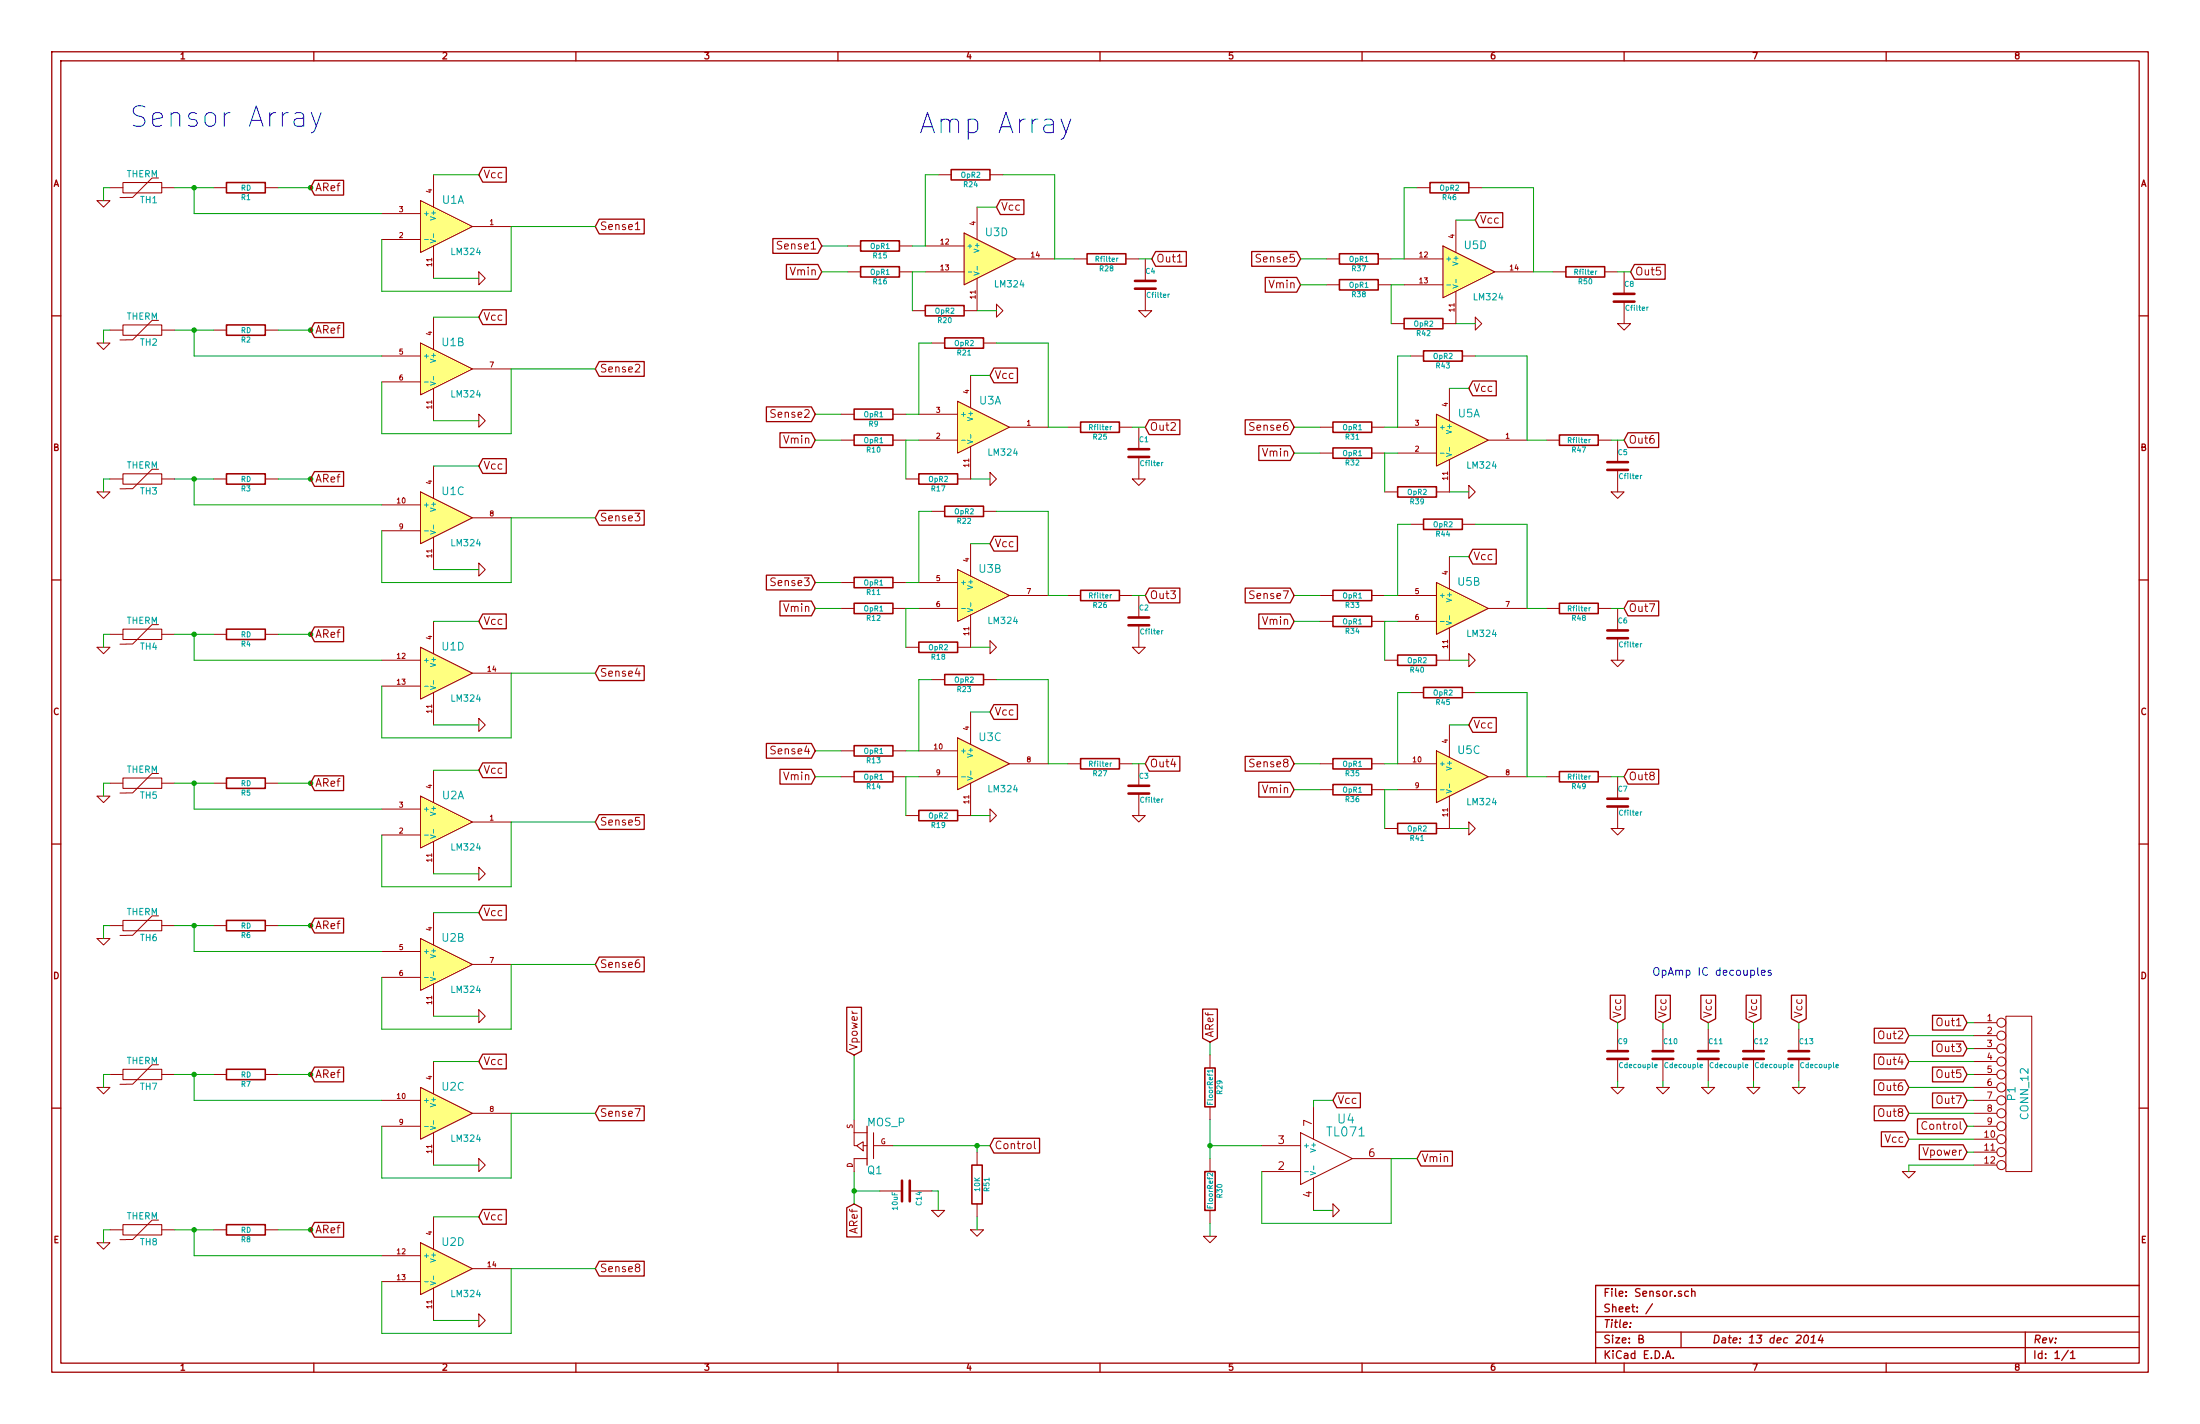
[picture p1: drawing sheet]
<svg xmlns="http://www.w3.org/2000/svg" width="432mm" height="279mm" viewBox="0 0 432 279" stroke-linecap="round" stroke-linejoin="round" font-family="sans-serif">
<g fill="none" stroke="#a00000" stroke-width=".25">
<path d="M10.2 10.2h411.4v259h-411.4zM11.9 11.9h408v255.6h-408zM61.6 10.2v1.7M113 10.2v1.7M164.5 10.2v1.7M215.9 10.2v1.7M267.3 10.2v1.7M318.8 10.2v1.7M370.2 10.2v1.7M61.7 35.4h5.7v2.9h-5.7l-.7-1.5zM94.7 32.8h4.7v2.9h-4.7l-.7-1.4zM196.3 39.2h4.7v2.9h-4.7l-.7-1.5z"/>
<path d="M117.6 43h8.8v2.9h-8.8l-.8-1.4zM151.7 46.8h8.8l.8 1.5-.8 1.4h-8.8zM154.4 51.9h6.1l.8 1.4-.8 1.5h-6.1zM226.8 49.4h6v2.8h-6l-.7-1.4zM245.7 49.4h8.8l.8 1.4-.8 1.4h-8.8zM248.3 54.4h6.2l.8 1.5-.8 1.4h-6.2zM290.3 41.7h4.6v2.9h-4.6l-.7-1.4zM320.8 51.9h6v2.9h-6l-.8-1.5zM10.2 62h1.7M61.7 63.3h5.7v2.9h-5.7l-.7-1.4zM94.7 60.8h4.7v2.9h-4.7l-.7-1.5zM117.6 70.9h8.8v2.9h-8.8l-.8-1.4z"/>
<path d="M150.4 79.8h8.9l.7 1.5-.7 1.4h-8.9zM195.1 72.2h4.6v2.9h-4.6l-.8-1.4zM289.1 74.8h4.6v2.8h-4.6l-.8-1.4zM419.9 62h1.7M61.7 92.5h5.7v2.9h-5.7l-.7-1.4zM94.7 90h4.7v2.9h-4.7l-.7-1.5zM153.1 84.9h6.2l.7 1.5-.7 1.4h-6.2zM225.6 82.4h6v2.9h-6l-.8-1.5zM244.4 82.4h8.8l.8 1.4-.8 1.5h-8.8zM247.1 87.5h6.1l.8 1.4-.8 1.4h-6.1zM319.5 84.9h6.1v2.9h-6.1l-.7-1.4zM10.2 113.8h1.7"/>
<path d="M117.6 100.2h8.8v2.8h-8.8l-.8-1.4zM150.4 112.9h8.9l.7 1.4-.7 1.4h-8.9zM153.1 117.9h6.2l.7 1.5-.7 1.4h-6.2zM195.1 105.2h4.6v2.9h-4.6l-.8-1.4zM225.6 115.4h6v2.9h-6l-.8-1.5zM244.4 115.4h8.8l.8 1.4-.8 1.5h-8.8zM289.1 107.8h4.6v2.9h-4.6l-.8-1.5zM319.5 117.9h6.1v2.9h-6.1l-.7-1.4zM419.9 113.8h1.7M61.7 123h5.7v2.9h-5.7l-.7-1.4zM94.7 120.5h4.7v2.9h-4.7l-.7-1.5zM117.6 130.6h8.8v2.9h-8.8l-.8-1.4z"/>
<path d="M195.1 138.3h4.6v2.8h-4.6l-.8-1.4zM247.1 120.5h6.1l.8 1.4-.8 1.5h-6.1zM61.7 152.2h5.7v2.9h-5.7l-.7-1.4zM94.7 149.7h4.7v2.9h-4.7l-.7-1.5zM117.6 159.8h8.8v2.9h-8.8l-.8-1.4zM150.4 145.9h8.9l.7 1.4-.7 1.5h-8.9zM153.1 151h6.2l.7 1.4-.7 1.4h-6.2zM225.6 148.4h6v2.9h-6l-.8-1.4zM244.4 148.4h8.8l.8 1.5-.8 1.4h-8.8zM247.1 153.5h6.1l.8 1.4-.8 1.5h-6.1zM289.1 140.8h4.6v2.9h-4.6l-.8-1.5zM319.5 151h6.1v2.8h-6.1l-.7-1.4z"/>
<path d="M10.2 165.6h1.7M94.7 177.6h4.7v2.9h-4.7l-.7-1.4zM419.9 165.6h1.7M61.7 180.2h5.7v2.9h-5.7l-.7-1.5zM117.6 187.8h8.8v2.9h-8.8l-.8-1.5zM166.2 197.6h2.9v8.6l-1.5 .8-1.4-.8zM236 198h2.9v5.7l-1.4 .8-1.5-.8zM316.1 195.3h2.8v4.6l-1.4 .8-1.4-.8zM324.9 195.3h2.9v4.6l-1.4 .8-1.5-.8zM333.8 195.3h2.9v4.6l-1.4 .8-1.5-.8zM342.7 195.3h2.9v4.6l-1.4 .8-1.5-.8zM351.6 195.3h2.9v4.6l-1.4 .8-1.5-.8z"/>
<path d="M379.3 199.2h6l.8 1.5-.8 1.4h-6zM10.2 217.4h1.7M61.7 209.4h5.7v2.9h-5.7l-.7-1.5zM94.7 206.8h4.7v2.9h-4.7l-.7-1.4zM117.6 217h8.8v2.9h-8.8l-.8-1.5zM262.4 214.5h4.6v2.8h-4.6l-.8-1.4zM367.9 201.8h6l.7 1.4-.7 1.4h-6zM367.9 206.8h6l.7 1.5-.7 1.4h-6zM367.9 211.9h6l.7 1.5-.7 1.4h-6zM367.9 217h6l.7 1.4-.7 1.5h-6zM376.4 219.5h8.9l.8 1.5-.8 1.4h-8.9zM379.3 204.3h6l.8 1.4-.8 1.5h-6z"/>
<path d="M379.3 209.4h6l.8 1.4-.8 1.5h-6zM379.3 214.5h6l.8 1.4-.8 1.4h-6zM419.9 217.4h1.7M61.7 239.9h5.7v2.8h-5.7l-.7-1.4zM94.7 237.3h4.7v2.9h-4.7l-.7-1.4zM166.2 237l1.4-.8 1.5 .8v5.7h-2.9zM170.2 221v7.6M195.1 223.3h8.9v2.9h-8.9l-.8-1.4zM278.9 225.9h6.2v2.9h-6.2l-.8-1.5zM369.3 222.1h4.6l.7 1.4-.7 1.5h-4.6zM376.7 224.6h8.6l.8 1.5-.8 1.4h-8.6zM117.6 247.5h8.8v2.9h-8.8l-.8-1.5z"/>
<path d="M313.2 258.3h106.7M320 259.5v.2M324.3 255.8l-1.3 2M331.4 253.4l-.4-.1-.3 .3v.6l.3 .2 .4-.1M332 253.5l.1-.1a.36 .36 0 0 1 .6 .2v.8M332 252.8v1.6M419.9 252.2h-106.7v15.3M61.6 267.5v1.7M113 267.5v1.7M164.5 267.5v1.7M215.9 267.5v1.7M267.3 267.5v1.7"/>
<path d="M313.2 264.4h106.7M313.2 261.4h106.7M318.8 267.5v1.7M321.7 262.7l.7-.1 .1-.2-.1-.3-.7-.1v1.5h.6l.3-.3a.41 .41 0 0 0-.4-.5M326.9 266.5l.5-1.5 .5 1.5M327.1 266.1h.7M328.4 266.4v.1M329.9 261.4v3M354.3 262.1l.3-.1a.88 .88 0 0 1-.3 1.5l-.2-.1-.1-.5zM355.4 263.5h.9M355.5 262.4l.5-.4-.1 1.5M357.4 261.9l-.5 1.1h1"/>
<path d="M357.7 262.5l-.1 1M370.2 267.5v1.7M397.5 261.4v6.1M405.9 264.9l-1.3 2M406.4 265.5l.4-.5v1.5M406.4 266.5h.9"/>
</g>
<g fill="none" stroke="#a00000" stroke-width=".2">
<path d="M19 39.4h2.6l-1.3 1.2zM21.6 36.8h2.5M24.1 35.8h7.6v2h-7.6zM31.1 34.9h-1.3l-3.8 3.8h-1.2M31.7 36.8h2.6M41.9 36.8h2.5M52.1 36.8h2.5M82.5 39.4l10.2 5.1-10.2 5zM85.1 34.3v6.3M184.1 34.3h2.6M194.3 34.3h2.5M278.1 36.8h2.6"/>
<path d="M288.3 36.8h2.5M74.9 47h7.6M74.9 41.9h7.6M85.1 48.3v6.3M92.7 44.5h7.6M94 53.3l1.2 1.3-1.2 1.3zM124.7 45.1h.9M166.4 48.3h2.5M166.4 53.3h2.5M176.5 48.3h2.6M176.5 53.3h2.6M181.6 48.3h7.6"/>
<path d="M181.6 53.3h7.6M189.2 45.7l10.2 5.1-10.2 5.1zM191.8 40.6v6.4M191.8 54.6v6.4h-2.6M195.6 59.7l1.2 1.3-1.2 1.2zM199.4 50.8h7.6M210.8 50.8h2.6M221 50.8h2.5M224.8 50.8v4.3M224.8 56.6v4.4M231.1 51.4h.9M260.3 50.8h2.6"/>
<path d="M260.3 55.9h2.6M270.5 50.8h2.5M270.5 55.9h2.5M275.6 50.8h7.6M275.6 55.9h7.6M283.2 48.3l10.2 5-10.2 5.1zM285.7 43.2v6.3M285.7 57.2v6.3h-2.5M293.4 53.3h7.6M304.8 53.3h2.5M315 53.3h2.5M318.8 53.3v4.4"/>
<path d="M318.8 59.2v4.3M19 67.3h2.6l-1.3 1.3zM21.6 64.8h2.5M24.1 63.8h7.6v2h-7.6zM31.1 62.9h-1.3l-3.8 3.8h-1.2M31.7 64.8h2.6M41.9 64.8h2.5M52.1 64.8h2.5M74.9 69.9h7.6M74.9 74.9h7.6M82.5 67.3l10.2 5.1-10.2 5.1zM85.1 62.2v6.4"/>
<path d="M85.1 76.2v6.4M92.7 72.4h7.6M179.1 61h2.5M182.9 67.3h2.5M188 78.7l10.1 5.1-10.1 5.1zM190.5 73.7v6.3M193 67.3h2.6M223.5 61h2.6l-1.3 1.2zM273 63.5h2.6M276.9 69.9h2.5M284.5 76.2v6.4M287 69.9h2.6"/>
<path d="M289.6 62.2l1.2 1.3-1.2 1.3zM317.5 63.5h2.5l-1.2 1.3zM19 96.5h2.6l-1.3 1.3zM21.6 94h2.5M24.1 93h7.6v2h-7.6zM31.1 92.1h-1.3l-3.8 3.8h-1.2M31.7 94h2.6M41.9 94h2.5M52.1 94h2.5M74.9 99.1h7.6M82.5 96.5l10.2 5.1-10.2 5.1zM85.1 91.4v6.4"/>
<path d="M94 81.3l1.2 1.3-1.2 1.2zM165.1 86.4h2.5M165.1 81.3h2.5M175.3 86.4h2.5M175.3 81.3h2.5M177.8 94h2.5M180.3 86.4h7.7M180.3 81.3h7.7M190.5 87.6v6.4h-2.5M194.3 92.7l1.3 1.3-1.3 1.3zM198.1 83.8h7.6M209.5 83.8h2.6"/>
<path d="M219.7 83.8h2.5M222.2 94h2.6l-1.3 1.3zM223.5 83.8v4.3M223.5 89.7v4.3M259.1 83.8h2.5M259.1 88.9h2.5M269.2 83.8h2.6M269.2 88.9h2.6M271.8 96.5h2.5M274.3 83.8h7.6M274.3 88.9h7.6M281.9 81.3l10.2 5.1-10.2 5z"/>
<path d="M284.5 90.2v6.3h-2.6M288.3 95.3l1.3 1.2-1.3 1.3zM292.1 86.4h7.6M303.5 86.4h2.6M313.7 86.4h2.5M316.2 96.5h2.6l-1.3 1.3zM317.5 86.4v4.3M317.5 92.2v4.3M74.9 104.1h7.6M85.1 105.4v6.4M92.7 101.6h7.6M94 110.5l1.2 1.3-1.2 1.2z"/>
<path d="M165.1 114.3h2.5M165.1 119.4h2.5M175.3 114.3h2.5M175.3 119.4h2.5M180.3 114.3h7.7M180.3 119.4h7.7M182.9 100.3h2.5M188 111.8l10.1 5-10.1 5.1zM190.5 106.7v6.3M193 100.3h2.6M198.1 116.8h7.6M209.5 116.8h2.6"/>
<path d="M219.7 116.8h2.5M223.5 116.8v4.4M259.1 116.8h2.5M269.2 116.8h2.6M274.3 116.8h7.6M276.9 102.9h2.5M281.9 114.3l10.2 5.1-10.2 5.1zM284.5 109.2v6.4M287 102.9h2.6M292.1 119.4h7.6M303.5 119.4h2.6M313.7 119.4h2.5"/>
<path d="M317.5 119.4v4.3M19 127h2.6l-1.3 1.3zM21.6 124.5h2.5M24.1 123.4h7.6v2.1h-7.6zM31.1 122.6h-1.3l-3.8 3.8h-1.2M31.7 124.5h2.6M41.9 124.5h2.5M52.1 124.5h2.5M74.9 129.5h7.6M74.9 134.6h7.6M82.5 127l10.2 5.1-10.2 5.1zM85.1 121.9v6.4"/>
<path d="M85.1 135.9v6.3M92.7 132.1h7.6M125.1 131.1l-.4 1.1h1M177.8 127h2.5M182.9 133.4h2.5M190.5 120.7v6.3h-2.5M190.5 139.7v6.4M193 133.4h2.6M194.3 125.7l1.3 1.3-1.3 1.3zM222.2 127h2.6l-1.3 1.3zM223.5 122.7v4.3M259.1 121.9h2.5"/>
<path d="M269.2 121.9h2.6M271.8 129.5h2.5M274.3 121.9h7.6M276.9 135.9h2.5M284.5 123.2v6.3h-2.6M287 135.9h2.6M288.3 128.3l1.3 1.2-1.3 1.3zM316.2 129.5h2.6l-1.3 1.3zM317.5 125.2v4.3M19 156.2h2.6l-1.3 1.3zM21.6 153.7h2.5M24.1 152.7h7.6v2h-7.6z"/>
<path d="M31.1 151.8h-1.3l-3.8 3.8h-1.2M31.7 153.7h2.6M41.9 153.7h2.5M52.1 153.7h2.5M74.9 158.8h7.6M82.5 156.2l10.2 5.1-10.2 5.1zM85.1 151.1v6.4M94 141l1.2 1.2-1.2 1.3zM165.1 152.4h2.5M165.1 147.3h2.5M175.3 152.4h2.5M175.3 147.3h2.5"/>
<path d="M180.3 152.4h7.7M180.3 147.3h7.7M188 144.8l10.1 5.1-10.1 5zM190.5 153.7v6.3h-2.5M194.3 158.8l1.3 1.2-1.3 1.3zM198.1 149.9h7.6M209.5 149.9h2.6M219.7 149.9h2.5M223.5 149.9v4.3M223.5 155.7v4.3M259.1 149.9h2.5M259.1 154.9h2.5"/>
<path d="M269.2 149.9h2.6M269.2 154.9h2.6M274.3 149.9h7.6M274.3 154.9h7.6M281.9 147.3l10.2 5.1-10.2 5.1zM284.5 142.2v6.4M284.5 156.2v6.4h-2.6M292.1 152.4h7.6M303.5 152.4h2.6M313.7 152.4h2.5M317.5 152.4v4.3M317.5 158.2v4.4"/>
<path d="M31.1 179.7h-1.3l-3.8 3.8h-1.2M74.9 163.8h7.6M85.1 165.1v6.4M85.1 179.1v6.3M92.7 161.3h7.6M94 170.2l1.2 1.3-1.2 1.2zM177.8 160h2.5M222.2 160h2.6l-1.3 1.3zM271.8 162.6h2.5M288.3 161.3l1.3 1.3-1.3 1.2zM316.2 162.6h2.6l-1.3 1.2zM19 184.2h2.6l-1.3 1.2z"/>
<path d="M21.6 181.6h2.5M24.1 180.6h7.6v2h-7.6zM31.7 181.6h2.6M41.9 181.6h2.5M52.1 181.6h2.5M74.9 186.7h7.6M74.9 191.8h7.6M82.5 184.2l10.2 5-10.2 5.1zM85.1 193v6.4M92.7 189.2h7.6M94 198.1l1.2 1.3-1.2 1.3zM393.7 199.4h5.1v30.5h-5.1z"/>
<path d="M19 213.4h2.6l-1.3 1.2zM21.6 210.8h2.5M24.1 209.8h7.6v2h-7.6zM31.1 208.9h-1.3l-3.8 3.8h-1.2M31.7 210.8h2.6M41.9 210.8h2.5M52.1 210.8h2.5M74.9 215.9h7.6M82.5 213.4l10.2 5-10.2 5.1zM85.1 208.3v6.3M92.7 218.4h7.6M124.6 217.5h1.1l-.7 1.5"/>
<path d="M167.6 219.7v2.6M237.5 207v2.6M237.5 217.2v2.5M257.8 217.2v6.3M316.2 213.4h2.6l-1.3 1.2zM317.5 201.9v4.3M317.5 207.8v4.3M325.1 213.4h2.6l-1.3 1.2zM326.4 201.9v4.3M326.4 207.8v4.3M334 213.4h2.5l-1.2 1.2zM335.3 201.9v4.3"/>
<path d="M335.3 207.8v4.3M342.9 213.4h2.5l-1.2 1.2zM344.2 201.9v4.3M344.2 207.8v4.3M351.8 213.4h2.5l-1.2 1.2zM353.1 201.9v4.3M353.1 207.8v4.3M387.3 200.7h4.6M387.3 203.2h4.6M387.3 205.7h4.6M387.3 208.3h4.6M387.3 210.8h4.6"/>
<path d="M387.3 213.4h4.6M387.3 215.9h4.6M387.3 218.4h4.6M31.1 239.4h-1.3l-3.8 3.8h-1.2M74.9 221h7.6M85.1 222.3v6.3M85.1 238.8v6.3M94 227.3l1.2 1.3-1.2 1.3zM167.6 222.3v2.5h.5M167.6 222.3h2.6M168.1 224.8l1.3-.8v1.8zM169.4 224.8h.8"/>
<path d="M170.2 227.3h-2.6v2.6M171.4 224.8h3.9M171.4 222.3v5M172.7 233.7h4.3M178.6 233.7h4.3M182.9 237.5h2.5l-1.3 1.3zM191.8 226.1v2.5M191.8 236.2v2.6M203 223.9v1.3l.3 .2M237.5 227.3v2.6M237.5 237.5v2.5M247.6 229.9h7.7"/>
<path d="M247.6 224.8h7.7M255.3 222.3l10.1 5-10.1 5.1zM257.8 231.1v6.4M261.6 236.2l1.3 1.3-1.3 1.3zM265.4 227.3h7.6M373.4 229.9h2.5l-1.3 1.2zM387.3 221h4.6M387.3 223.5h4.6M387.3 226.1h4.6M387.3 228.6h4.6M19 243.8h2.6l-1.3 1.3zM21.6 241.3h2.5"/>
<path d="M24.1 240.3h7.6v2h-7.6zM31.7 241.3h2.6M41.9 241.3h2.5M52.1 241.3h2.5M74.9 246.4h7.6M74.9 251.5h7.6M82.5 243.8l10.2 5.1-10.2 5.1zM85.1 252.7v6.4M92.7 248.9h7.6M94 257.8l1.2 1.3-1.2 1.3zM190.5 241.3h2.5l-1.2 1.3zM236.2 242.6h2.6l-1.3 1.2z"/>
<circle cx="392.8" cy="205.7" r=".89"/>
<circle cx="392.8" cy="200.7" r=".89"/>
<circle cx="392.8" cy="213.4" r=".89"/>
<circle cx="392.8" cy="215.9" r=".89"/>
<circle cx="392.8" cy="218.4" r=".89"/>
<circle cx="392.8" cy="208.3" r=".89"/>
<circle cx="392.8" cy="210.8" r=".89"/>
<circle cx="392.8" cy="203.2" r=".89"/>
<circle cx="392.8" cy="221" r=".89"/>
<circle cx="392.8" cy="226.1" r=".89"/>
<circle cx="392.8" cy="228.6" r=".89"/>
<circle cx="392.8" cy="223.5" r=".89"/>
</g>
<g fill="none" stroke="#a00000" stroke-width=".3">
<path d="M44.4 35.8h7.7v2h-7.7zM186.7 33.3h7.6v2h-7.6zM280.7 35.8h7.6v2h-7.6zM168.9 47.2h7.6v2.1h-7.6zM168.9 52.3h7.6v2.1h-7.6zM181.6 59.9h7.6v2.1h-7.6zM213.4 49.8h7.6v2h-7.6zM262.9 49.8h7.6v2h-7.6zM262.9 54.9h7.6v2h-7.6zM307.3 52.3h7.7v2.1h-7.7zM44.4 63.8h7.7v2h-7.7zM185.4 66.3h7.6v2h-7.6z"/>
<path d="M275.6 62.5h7.6v2h-7.6zM279.4 68.8h7.6v2.1h-7.6zM44.4 93h7.7v2h-7.7zM167.6 80.3h7.7v2h-7.7zM167.6 85.3h7.7v2.1h-7.7zM180.3 93h7.7v2h-7.7zM185.4 99.3h7.6v2h-7.6zM212.1 82.8h7.6v2h-7.6zM261.6 82.8h7.6v2h-7.6zM261.6 87.9h7.6v2h-7.6zM274.3 95.5h7.6v2h-7.6zM306.1 85.3h7.6v2.1h-7.6z"/>
<path d="M167.6 113.3h7.7v2h-7.7zM167.6 118.4h7.7v2h-7.7zM212.1 115.8h7.6v2.1h-7.6zM261.6 115.8h7.6v2.1h-7.6zM279.4 101.9h7.6v2h-7.6zM306.1 118.4h7.6v2h-7.6zM44.4 123.4h7.7v2.1h-7.7zM180.3 126h7.7v2h-7.7zM185.4 132.3h7.6v2.1h-7.6zM261.6 120.9h7.6v2h-7.6zM274.3 128.5h7.6v2.1h-7.6zM279.4 134.9h7.6v2h-7.6z"/>
<path d="M44.4 152.7h7.7v2h-7.7zM167.6 146.3h7.7v2h-7.7zM167.6 151.4h7.7v2h-7.7zM180.3 159h7.7v2h-7.7zM212.1 148.8h7.6v2.1h-7.6zM261.6 148.8h7.6v2.1h-7.6zM261.6 153.9h7.6v2.1h-7.6zM306.1 151.4h7.6v2h-7.6zM274.3 161.5h7.6v2.1h-7.6zM44.4 180.6h7.7v2h-7.7zM44.4 209.8h7.7v2h-7.7zM236.5 209.6h2v7.6h-2z"/>
<path d="M190.8 228.6h2v7.6h-2zM236.5 229.9h2v7.6h-2zM44.4 240.3h7.7v2h-7.7z"/>
</g>
<g fill="none" stroke="#00a000" stroke-width=".2">
<path d="M21.6 36.8h-1.3v2.6M34.3 36.8h7.6M38.1 36.8v5.1h36.8M54.6 36.8h6.4M85.1 34.3h8.9M184.1 34.3h-2.5v14h-2.5M196.8 34.3h10.2v16.5h3.8M278.1 36.8h-2.5v14h-2.6M290.8 36.8h10.2v16.5h3.8M85.1 54.6h8.9M116.8 44.5h-16.5v12.7h-25.4v-10.2M161.3 48.3h5.1"/>
<path d="M161.3 53.3h5.1M181.6 53.3h-2.5v7.7M191.8 40.6h3.8M223.5 50.8h2.6M255.3 50.8h5M255.3 55.9h5M275.6 55.9h-2.6v7.6M285.7 43.2h3.9M317.5 53.3h2.5M21.6 64.8h-1.3v2.5M34.3 64.8h7.6M38.1 64.8v5.1h36.8"/>
<path d="M54.6 64.8h6.4M85.1 62.2h8.9M116.8 72.4h-16.5v12.7h-25.4v-10.2M182.9 67.3h-2.6v14h-2.5M190.5 73.7h3.8M191.8 61h3.8M195.6 67.3h10.1v16.5h3.8M276.9 69.9h-2.6v13.9h-2.5M284.5 76.2h3.8M285.7 63.5h3.9M289.6 69.9h10.1v16.5h3.8M21.6 94h-1.3v2.5"/>
<path d="M34.3 94h7.6M38.1 94v5.1h36.8M54.6 94h6.4M85.1 82.6h8.9M85.1 91.4h8.9M160 81.3h5.1M160 86.4h5.1M180.3 86.4h-2.5v7.6M190.5 94h3.8M222.2 83.8h2.6M254 83.8h5.1M254 88.9h5.1"/>
<path d="M274.3 88.9h-2.5v7.6M284.5 96.5h3.8M316.2 86.4h2.6M85.1 111.8h8.9M116.8 101.6h-16.5v12.7h-25.4v-10.2M160 114.3h5.1M160 119.4h5.1M180.3 119.4h-2.5v7.6M182.9 100.3h-2.6v14h-2.5M190.5 106.7h3.8M195.6 100.3h10.1v16.5h3.8M222.2 116.8h2.6"/>
<path d="M254 116.8h5.1M276.9 102.9h-2.6v13.9h-2.5M284.5 109.2h3.8M289.6 102.9h10.1v16.5h3.8M316.2 119.4h2.6M21.6 124.5h-1.3v2.5M34.3 124.5h7.6M38.1 124.5v5h36.8M54.6 124.5h6.4M85.1 121.9h8.9M116.8 132.1h-16.5v12.7h-25.4v-10.2M182.9 133.4h-2.6v13.9h-2.5"/>
<path d="M190.5 127h3.8M190.5 139.7h3.8M195.6 133.4h10.1v16.5h3.8M254 121.9h5.1M274.3 121.9h-2.5v7.6M276.9 135.9h-2.6v14h-2.5M284.5 129.5h3.8M289.6 135.9h10.1v16.5h3.8M21.6 153.7h-1.3v2.5M34.3 153.7h7.6M38.1 153.7v5.1h36.8M54.6 153.7h6.4"/>
<path d="M85.1 142.2h8.9M85.1 151.1h8.9M160 147.3h5.1M160 152.4h5.1M180.3 152.4h-2.5v7.6M222.2 149.9h2.6M254 149.9h5.1M254 154.9h5.1M274.3 154.9h-2.5v7.7M284.5 142.2h3.8M316.2 152.4h2.6M85.1 171.5h8.9"/>
<path d="M85.1 179.1h8.9M116.8 161.3h-16.5v12.7h-25.4v-10.2M190.5 160h3.8M284.5 162.6h3.8M21.6 181.6h-1.3v2.6M34.3 181.6h7.6M38.1 181.6v5.1h36.8M54.6 181.6h6.4M85.1 199.4h8.9M116.8 189.2h-16.5v12.7h-25.4v-10.1M21.6 210.8h-1.3v2.6M34.3 210.8h7.6"/>
<path d="M38.1 210.8v5.1h36.8M54.6 210.8h6.4M85.1 208.3h8.9M116.8 218.4h-16.5v12.7h-25.4v-10.1M167.6 207v12.7M237.5 204.5v2.5M237.5 219.7v7.6M261.6 215.9h-3.8v1.3M317.5 200.7v1.2M317.5 212.1v1.3M326.4 200.7v1.2M326.4 212.1v1.3"/>
<path d="M335.3 200.7v1.2M335.3 212.1v1.3M344.2 200.7v1.2M344.2 212.1v1.3M353.1 200.7v1.2M353.1 212.1v1.3M374.6 203.2h12.7M374.6 208.3h12.7M374.6 213.4h12.7M374.6 218.4h12.7M386.1 200.7h1.2M386.1 205.7h1.2"/>
<path d="M386.1 210.8h1.2M386.1 215.9h1.2M85.1 228.6h8.9M85.1 238.8h8.9M167.6 229.9v6.3M167.6 233.7h5.1M175.3 224.8h19M182.9 233.7h1.2v3.8M191.8 224.8v1.3M191.8 238.8v2.5M237.5 224.8h10.1M257.8 237.5h3.8"/>
<path d="M278.1 227.3h-5.1v12.7h-25.4v-10.1M374.6 223.5h12.7M386.1 221h1.2M386.1 226.1h1.2M387.3 228.6h-12.7v1.3M21.6 241.3h-1.3v2.5M34.3 241.3h7.6M38.1 241.3v5.1h36.8M54.6 241.3h6.4M85.1 259.1h8.9M116.8 248.9h-16.5v12.7h-25.4v-10.1M237.5 240v2.6"/>
</g>
<g fill="#00a000" stroke="#00a000" stroke-width=".25">
<circle cx="38.1" cy="36.8" r=".41"/>
<circle cx="61" cy="36.8" r=".41"/>
<circle cx="167.6" cy="233.7" r=".41"/>
<circle cx="38.1" cy="64.8" r=".41"/>
<circle cx="61" cy="64.8" r=".41"/>
<circle cx="38.1" cy="94" r=".41"/>
<circle cx="61" cy="94" r=".41"/>
<circle cx="38.1" cy="124.5" r=".41"/>
<circle cx="61" cy="124.5" r=".41"/>
<circle cx="38.1" cy="153.7" r=".41"/>
<circle cx="61" cy="153.7" r=".41"/>
<circle cx="38.1" cy="181.6" r=".41"/>
<circle cx="61" cy="181.6" r=".41"/>
<circle cx="38.1" cy="210.8" r=".41"/>
<circle cx="61" cy="210.8" r=".41"/>
<circle cx="38.1" cy="241.3" r=".41"/>
<circle cx="61" cy="241.3" r=".41"/>
<circle cx="237.5" cy="224.8" r=".41"/>
<circle cx="191.8" cy="224.8" r=".41"/>
</g>
<g fill="none" stroke="#00a0a0" stroke-width=".2">
<path d="M83.3 47h.8M84.5 47l1 .3-1 .4M85.1 45.9v.7M190 53.4h.8M191.2 53.3l1 .4-1 .3M191.8 52.2v.8M219.5 50.6l-.3 .2M229.5 57.7l-.2 .2M284 55.9h.7M285.1 55.9l1.1 .3-1.1 .3M285.8 54.8v.7M313.4 53.2l-.2 .2"/>
<path d="M83.3 75h.8M84.5 74.9l1 .4-1 .3M85.1 73.8v.8M323.5 60.2l-.3 .2M188.7 86.4h.8M189.9 86.4l1 .3-1 .3M190.5 85.2v.8M218.2 83.7l-.3 .1M228.3 90.7l-.3 .2M282.7 88.9h.8M283.9 88.9l1 .3-1 .4M284.5 87.8v.7"/>
<path d="M312.2 86.2l-.3 .2M322.2 93.3l-.2 .1M83.3 104.2h.8M84.5 104.1l1 .4-1 .3M85.1 103v.8M188.7 119.4h.8M189.9 119.4l1 .3-1 .3M190.5 118.3v.7M218.2 116.7l-.3 .2M312.2 119.2l-.3 .2M83.3 134.6h.8M84.5 134.6l1 .4-1 .3"/>
<path d="M85.1 133.5v.8M228.3 123.7l-.3 .2M282.7 121.9h.8M283.9 121.9l1 .4-1 .3M284.5 120.8v.8M322.2 126.3l-.2 .2M188.7 152.4h.8M189.9 152.4l1 .3-1 .4M190.5 151.3v.7M218.2 149.7l-.3 .2M228.3 156.8l-.3 .1M282.7 155h.8"/>
<path d="M283.9 154.9l1 .4-1 .3M284.5 153.8v.8M312.2 152.2l-.3 .2M322.2 159.3l-.2 .2M83.3 163.9h.8M84.5 163.8l1 .4-1 .3M85.1 162.7v.8M83.3 191.8h.8M84.5 191.8l1 .3-1 .3M85.1 190.7v.7M85.1 219.9v.7M238 210.1h-1l.3 .3"/>
<path d="M238 209.9v.5M324.8 209.2l.5-.1-.1-.2-.4 .1v.4h.4M333.7 209.2l.5-.1-.1-.2-.4 .1v.4h.4M342.6 209.2l.5-.1-.1-.2-.4 .1v.4h.4M351.5 209.2l.4-.1v-.2l-.4 .1v.4h.4M360.3 209.2l.5-.1v-.2l-.5 .1 .1 .4h.4M83.3 221h.8M84.5 221l1 .3-1 .3M238 230.2v.6l-.7-.6-.3 .2 .1 .3M256 229.9h.8M257.2 229.9l1 .3-1 .3M257.8 228.8v.7"/>
<path d="M83.3 251.5h.8M84.5 251.5l1 .3-1 .3M85.1 250.3v.8"/>
</g>
<g fill="#ffff80" stroke="#ffff80" stroke-width=".25">
<path d="M189.2 45.7l10.2 5.1-10.2 5.1z"/>
<path d="M82.5 39.4l10.2 5.1-10.2 5z"/>
<path d="M82.5 67.3l10.2 5.1-10.2 5.1z"/>
<path d="M82.5 96.5l10.2 5.1-10.2 5.1z"/>
<path d="M82.5 127l10.2 5.1-10.2 5.1z"/>
<path d="M82.5 156.2l10.2 5.1-10.2 5.1z"/>
<path d="M82.5 184.2l10.2 5-10.2 5.1z"/>
<path d="M82.5 213.4l10.2 5-10.2 5.1z"/>
<path d="M82.5 243.8l10.2 5.1-10.2 5.1z"/>
<path d="M188 78.7l10.1 5.1-10.1 5.1z"/>
<path d="M188 111.8l10.1 5-10.1 5.1z"/>
<path d="M188 144.8l10.1 5.1-10.1 5z"/>
<path d="M283.2 48.3l10.2 5-10.2 5.1z"/>
<path d="M281.9 81.3l10.2 5.1-10.2 5z"/>
<path d="M281.9 114.3l10.2 5.1-10.2 5.1z"/>
<path d="M281.9 147.3l10.2 5.1-10.2 5.1z"/>
</g>
<path d="M61.1 22.1l1 2.7M63 22.1l-1.3 3.6-.6 .4M208.3 23.4l.9 2.6M210.2 23.4l-1.4 3.6-.5 .4M324.7 190.1a.5 .5 0 0 1 .5-.3 .5 .5 0 0 1 .4 .5v.9a.53 .53 0 0 1-.6 .2 .53 .53 0 0 1-.4-.5zM347.6 190.4l-.4-.1-.2 .3 .1 .2 .5 .1v.4h-.6" fill="none" stroke="#00f" stroke-width=".2"/>
<g fill="none" stroke="#a00000" stroke-width=".51">
<path d="M222.8 56.6h4M222.8 55.1h4M316.7 59.2h4.1M316.7 57.7h4.1M221.5 89.7h4.1M221.5 88.1h4.1M315.5 92.2h4M315.5 90.7h4M221.5 122.7h4.1M221.5 121.2h4.1M315.5 125.2h4M315.5 123.7h4"/>
<path d="M221.5 155.7h4.1M221.5 154.2h4.1M315.5 158.2h4M315.5 156.7h4M315.5 207.8h4M315.5 206.2h4M324.4 207.8h4M324.4 206.2h4M333.2 207.8h4.1M333.2 206.2h4.1M342.1 207.8h4.1M342.1 206.2h4.1"/>
<path d="M351 207.8h4.1M351 206.2h4.1M177 231.6v4.1M178.6 231.6v4.1"/>
</g>
<g font-size="5.6" fill="#00f">
<text x="25.4" y="25.1">Sensor Array</text>
<text x="180.3" y="26.4">Amp Array</text>
</g>
<g font-size="2.5" fill="#00a0a0">
<text x="262.6" y="220.5">U4</text>
<text x="260.6" y="223.1">TL071</text>
</g>
<g font-size="2.1" fill="#a00000">
<text x="94.9" y="35.1">Vcc</text>
<text x="23.8" y="39.5">-</text>
<text x="61.9" y="37.6">ARef</text>
<text x="196.5" y="41.4">Vcc</text>
<text x="117.8" y="45.2">Sense1</text>
<text x="290.5" y="43.9">Vcc</text>
<text x="152.9" y="49">Sense1</text>
<text x="227" y="51.6">Out1</text>
<text x="246.9" y="51.6">Sense5</text>
<text x="155.2" y="54.1">Vmin</text>
<text x="249.2" y="56.6">Vmin</text>
<text x="321" y="54.1">Out5</text>
<text x="61.9" y="65.5">ARef</text>
<text x="94.9" y="63">Vcc</text>
<text x="23.8" y="67.4">-</text>
<text x="117.8" y="73.2">Sense2</text>
<text x="195.2" y="74.4">Vcc</text>
<text x="289.2" y="77">Vcc</text>
<text x="151.7" y="82">Sense2</text>
<text x="153.9" y="87.1">Vmin</text>
<text x="225.7" y="84.6">Out2</text>
<text x="245.6" y="84.6">Sense6</text>
<text x="247.9" y="89.7">Vmin</text>
<text x="319.7" y="87.1">Out6</text>
<text x="61.9" y="94.7">ARef</text>
<text x="94.9" y="92.2">Vcc</text>
<text x="23.8" y="96.6">-</text>
<text x="117.8" y="102.4">Sense3</text>
<text x="195.2" y="107.4">Vcc</text>
<text x="289.2" y="110">Vcc</text>
<text x="151.7" y="115.1">Sense3</text>
<text x="225.7" y="117.6">Out3</text>
<text x="245.6" y="117.6">Sense7</text>
<text x="61.9" y="125.2">ARef</text>
<text x="94.9" y="122.7">Vcc</text>
<text x="153.9" y="120.1">Vmin</text>
<text x="247.9" y="122.7">Vmin</text>
<text x="319.7" y="120.1">Out7</text>
<text x="23.8" y="127.1">-</text>
<text x="117.8" y="132.8">Sense4</text>
<text x="195.2" y="140.5">Vcc</text>
<text x="289.2" y="143">Vcc</text>
<text x="151.7" y="148.1">Sense4</text>
<text x="61.9" y="154.4">ARef</text>
<text x="94.9" y="151.9">Vcc</text>
<text x="153.9" y="153.2">Vmin</text>
<text x="225.7" y="150.6">Out4</text>
<text x="245.6" y="150.6">Sense8</text>
<text x="247.9" y="155.7">Vmin</text>
<text x="319.7" y="153.2">Out8</text>
<text x="23.8" y="156.3">-</text>
<text x="117.8" y="162.1">Sense5</text>
<text x="94.9" y="179.8">Vcc</text>
<text x="23.8" y="184.3">-</text>
<text x="61.9" y="182.4">ARef</text>
<text x="117.8" y="190">Sense6</text>
<text x="238.3" y="203.6" transform="rotate(-90 238.3 203.6)">ARef</text>
<text x="318.3" y="199.7" transform="rotate(-90 318.3 199.7)">Vcc</text>
<text x="327.2" y="199.7" transform="rotate(-90 327.2 199.7)">Vcc</text>
<text x="336" y="199.7" transform="rotate(-90 336 199.7)">Vcc</text>
<text x="344.9" y="199.7" transform="rotate(-90 344.9 199.7)">Vcc</text>
<text x="353.8" y="199.7" transform="rotate(-90 353.8 199.7)">Vcc</text>
<text x="368.9" y="204">Out2</text>
<text x="380.3" y="201.4">Out1</text>
<text x="94.9" y="209">Vcc</text>
<text x="168.4" y="206.1" transform="rotate(-90 168.4 206.1)">Vpower</text>
<text x="368.9" y="209">Out4</text>
<text x="380.3" y="206.5">Out3</text>
<text x="23.8" y="213.5">-</text>
<text x="61.9" y="211.6">ARef</text>
<text x="368.9" y="214.1">Out6</text>
<text x="380.3" y="211.6">Out5</text>
<text x="117.8" y="219.2">Sense7</text>
<text x="257.6" y="220.9" transform="rotate(-90 257.6 220.9)">7</text>
<text x="262.5" y="216.7">Vcc</text>
<text x="368.9" y="219.2">Out8</text>
<text x="377.6" y="221.7">Control</text>
<text x="380.3" y="216.7">Out7</text>
<text x="195.2" y="225.6">Control</text>
<text x="250.9" y="224.5">3</text>
<text x="268.7" y="227.1">6</text>
<text x="370" y="224.3">Vcc</text>
<text x="377.5" y="226.8">Vpower</text>
<text x="250.9" y="229.6">2</text>
<text x="279" y="228.1">Vmin</text>
<text x="94.9" y="239.5">Vcc</text>
<text x="257.6" y="234.9" transform="rotate(-90 257.6 234.9)">4</text>
<text x="23.8" y="244">-</text>
<text x="61.9" y="242.1">ARef</text>
<text x="168.4" y="242.1" transform="rotate(-90 168.4 242.1)">ARef</text>
<text x="117.8" y="249.7">Sense8</text>
<text x="314.7" y="254.5">File: Sensor.sch</text>
<text x="314.7" y="257.6">Sheet: /</text>
<text x="314.7" y="263.7">Size: B</text>
<text x="314.7" y="260.6">Title:</text>
<text x="336" y="263.7">Date: 13 dec 2014</text>
<text x="399" y="263.7">Rev:</text>
<text x="314.7" y="266.7">KiCad E.D.A.</text>
<text x="399" y="266.7">Id: 1/1</text>
</g>
<g font-size="2.1" fill="#00a0a0">
<text x="86.8" y="40.1">U1A</text>
<text x="193.5" y="46.4">U3D</text>
<text x="287.5" y="48.9">U5D</text>
<text x="86.8" y="68">U1B</text>
<text x="192.2" y="79.4">U3A</text>
<text x="286.2" y="82">U5A</text>
<text x="86.8" y="97.2">U1C</text>
<text x="192.2" y="112.4">U3B</text>
<text x="286.2" y="115">U5B</text>
<text x="86.8" y="127.7">U1D</text>
<text x="192.2" y="145.5">U3C</text>
<text x="286.2" y="148">U5C</text>
<text x="86.8" y="156.9">U2A</text>
<text x="86.8" y="184.8">U2B</text>
<text x="86.8" y="214">U2C</text>
<text x="395.7" y="215.9" transform="rotate(-90 395.7 215.9)">P1</text>
<text x="170.2" y="221.1">MOS_P</text>
<text x="398.2" y="219.5" transform="rotate(-90 398.2 219.5)">CONN_12</text>
<text x="170.3" y="230.5">Q1</text>
<text x="86.8" y="244.5">U2D</text>
</g>
<text font-size="2.1" fill="#00f" x="326.5" y="191.5">OpAmp IC decouples</text>
<g font-size="1.8" fill="#a00000">
<text x="35.4" y="11.7">1</text>
<text x="86.8" y="11.7">2</text>
<text x="138.3" y="11.7">3</text>
<text x="189.7" y="11.7">4</text>
<text x="241.1" y="11.7">5</text>
<text x="292.6" y="11.7">6</text>
<text x="344" y="11.7">7</text>
<text x="395.5" y="11.7">8</text>
<text x="10.4" y="36.7">A</text>
<text x="420.1" y="36.7">A</text>
<text x="10.4" y="88.5">B</text>
<text x="420.1" y="88.5">B</text>
<text x="10.4" y="140.3">C</text>
<text x="420.1" y="140.3">C</text>
<text x="10.4" y="192.2">D</text>
<text x="420.1" y="192.2">D</text>
<text x="390" y="200.4">1</text>
<text x="390" y="202.9">2</text>
<text x="390" y="205.5">3</text>
<text x="390" y="208">4</text>
<text x="390" y="210.6">5</text>
<text x="390" y="213.1">6</text>
<text x="390" y="215.6">7</text>
<text x="390" y="218.2">8</text>
<text x="390" y="220.7">9</text>
<text x="389.6" y="223.3">10</text>
<text x="389.6" y="225.8">11</text>
<text x="389.6" y="228.3">12</text>
<text x="10.5" y="244">E</text>
<text x="420.2" y="244">E</text>
<text x="35.4" y="269">1</text>
<text x="86.8" y="269">2</text>
<text x="138.3" y="269">3</text>
<text x="189.7" y="269">4</text>
<text x="241.1" y="269">5</text>
<text x="292.6" y="269">6</text>
<text x="344" y="269">7</text>
<text x="395.5" y="269">8</text>
</g>
<g font-size="1.8" fill="#00a0a0">
<text x="24.8" y="34.8">THERM</text>
<text x="27.5" y="39.9">TH1</text>
<text x="88.7" y="50.1">LM324</text>
<text x="195.4" y="56.4">LM324</text>
<text x="289.4" y="59">LM324</text>
<text x="24.8" y="62.8">THERM</text>
<text x="27.5" y="67.9">TH2</text>
<text x="88.7" y="78">LM324</text>
<text x="194.1" y="89.5">LM324</text>
<text x="24.8" y="92">THERM</text>
<text x="288.1" y="92">LM324</text>
<text x="27.5" y="97.1">TH3</text>
<text x="88.7" y="107.2">LM324</text>
<text x="24.8" y="122.5">THERM</text>
<text x="194.1" y="122.5">LM324</text>
<text x="288.1" y="125">LM324</text>
<text x="27.5" y="127.6">TH4</text>
<text x="88.7" y="137.7">LM324</text>
<text x="24.8" y="151.7">THERM</text>
<text x="194.1" y="155.5">LM324</text>
<text x="27.5" y="156.8">TH5</text>
<text x="288.1" y="158">LM324</text>
<text x="88.7" y="166.9">LM324</text>
<text x="24.8" y="179.6">THERM</text>
<text x="27.5" y="184.7">TH6</text>
<text x="88.7" y="194.9">LM324</text>
<text x="24.8" y="208.8">THERM</text>
<text x="27.5" y="213.9">TH7</text>
<text x="88.7" y="224.1">LM324</text>
<text x="24.8" y="239.3">THERM</text>
<text x="27.5" y="244.4">TH8</text>
<text x="88.7" y="254.6">LM324</text>
</g>
<g font-size="1.4" fill="#00a0a0">
<text x="188.6" y="34.9">OpR2</text>
<text x="47.3" y="37.4">RD</text>
<text x="47.4" y="39.3">R1</text>
<text x="189.2" y="36.8">R24</text>
<text x="282.6" y="37.4">OpR2</text>
<text x="283.2" y="39.3">R46</text>
<text x="83.1" y="42.4">+</text>
<text x="85.6" y="42.9" transform="rotate(-90 85.6 42.9)">V+</text>
<text x="170.9" y="48.9">OpR1</text>
<text x="170.9" y="53.9">OpR1</text>
<text x="171.4" y="50.7">R15</text>
<text x="189.7" y="48.8">+</text>
<text x="192.3" y="49.3" transform="rotate(-90 192.3 49.3)">V+</text>
<text x="215.2" y="51.4">Rfilter</text>
<text x="215.9" y="53.3">R28</text>
<text x="224.9" y="53.8">C4</text>
<text x="264.8" y="51.4">OpR1</text>
<text x="265.4" y="53.3">R37</text>
<text x="283.7" y="51.3">+</text>
<text x="286.3" y="51.8" transform="rotate(-90 286.3 51.8)">V+</text>
<text x="309.1" y="53.9">Rfilter</text>
<text x="171.4" y="55.8">R16</text>
<text x="225.2" y="58.5">Cfilter</text>
<text x="264.8" y="56.5">OpR1</text>
<text x="265.4" y="58.3">R38</text>
<text x="309.9" y="55.8">R50</text>
<text x="318.9" y="56.3">C8</text>
<text x="47.3" y="65.4">RD</text>
<text x="183.6" y="61.6">OpR2</text>
<text x="184.1" y="63.4">R20</text>
<text x="277.5" y="64.1">OpR2</text>
<text x="278.1" y="66">R42</text>
<text x="319.2" y="61">Cfilter</text>
<text x="47.4" y="67.2">R2</text>
<text x="83.1" y="70.4">+</text>
<text x="85.6" y="70.9" transform="rotate(-90 85.6 70.9)">V+</text>
<text x="187.4" y="67.9">OpR2</text>
<text x="187.9" y="69.8">R21</text>
<text x="281.4" y="70.5">OpR2</text>
<text x="281.9" y="72.3">R43</text>
<text x="169.6" y="81.9">OpR1</text>
<text x="170.6" y="83.7">R9</text>
<text x="188.5" y="81.8">+</text>
<text x="191" y="82.3" transform="rotate(-90 191 82.3)">V+</text>
<text x="169.6" y="87">OpR1</text>
<text x="170.2" y="88.8">R10</text>
<text x="213.9" y="84.4">Rfilter</text>
<text x="214.6" y="86.3">R25</text>
<text x="223.6" y="86.8">C1</text>
<text x="263.6" y="84.4">OpR1</text>
<text x="263.6" y="89.5">OpR1</text>
<text x="264.1" y="86.3">R31</text>
<text x="282.4" y="84.3">+</text>
<text x="285" y="84.8" transform="rotate(-90 285 84.8)">V+</text>
<text x="307.9" y="87">Rfilter</text>
<text x="308.6" y="88.8">R47</text>
<text x="317.6" y="89.3">C5</text>
<text x="47.3" y="94.6">RD</text>
<text x="182.3" y="94.6">OpR2</text>
<text x="224" y="91.5">Cfilter</text>
<text x="264.1" y="91.4">R32</text>
<text x="318" y="94">Cfilter</text>
<text x="47.4" y="96.4">R3</text>
<text x="83.1" y="99.6">+</text>
<text x="85.6" y="100.1" transform="rotate(-90 85.6 100.1)">V+</text>
<text x="182.9" y="96.4">R17</text>
<text x="187.4" y="100.9">OpR2</text>
<text x="276.3" y="97.1">OpR2</text>
<text x="276.8" y="99">R39</text>
<text x="187.9" y="102.8">R22</text>
<text x="281.4" y="103.5">OpR2</text>
<text x="281.9" y="105.3">R44</text>
<text x="169.6" y="114.9">OpR1</text>
<text x="169.6" y="120">OpR1</text>
<text x="170.2" y="116.8">R11</text>
<text x="188.5" y="114.8">+</text>
<text x="191" y="115.3" transform="rotate(-90 191 115.3)">V+</text>
<text x="213.9" y="117.4">Rfilter</text>
<text x="214.6" y="119.3">R26</text>
<text x="223.6" y="119.8">C2</text>
<text x="263.6" y="117.4">OpR1</text>
<text x="264.1" y="119.3">R33</text>
<text x="282.4" y="117.3">+</text>
<text x="285" y="117.9" transform="rotate(-90 285 117.9)">V+</text>
<text x="307.9" y="120">Rfilter</text>
<text x="47.3" y="125.1">RD</text>
<text x="170.2" y="121.8">R12</text>
<text x="224" y="124.5">Cfilter</text>
<text x="263.6" y="122.5">OpR1</text>
<text x="264.1" y="124.4">R34</text>
<text x="308.6" y="121.8">R48</text>
<text x="317.6" y="122.4">C6</text>
<text x="47.4" y="126.9">R4</text>
<text x="83.1" y="130">+</text>
<text x="85.6" y="130.6" transform="rotate(-90 85.6 130.6)">V+</text>
<text x="182.3" y="127.6">OpR2</text>
<text x="182.9" y="129.5">R18</text>
<text x="276.3" y="130.1">OpR2</text>
<text x="318" y="127.1">Cfilter</text>
<text x="187.4" y="134">OpR2</text>
<text x="187.9" y="135.8">R23</text>
<text x="276.8" y="132">R40</text>
<text x="281.4" y="136.5">OpR2</text>
<text x="281.9" y="138.4">R45</text>
<text x="169.6" y="147.9">OpR1</text>
<text x="170.2" y="149.8">R13</text>
<text x="188.5" y="147.8">+</text>
<text x="191" y="148.3" transform="rotate(-90 191 148.3)">V+</text>
<text x="47.3" y="154.3">RD</text>
<text x="169.6" y="153">OpR1</text>
<text x="170.2" y="154.9">R14</text>
<text x="213.9" y="150.5">Rfilter</text>
<text x="214.6" y="152.3">R27</text>
<text x="223.6" y="152.8">C3</text>
<text x="263.6" y="150.5">OpR1</text>
<text x="263.6" y="155.5">OpR1</text>
<text x="264.1" y="152.3">R35</text>
<text x="282.4" y="150.4">+</text>
<text x="285" y="150.9" transform="rotate(-90 285 150.9)">V+</text>
<text x="307.9" y="153">Rfilter</text>
<text x="308.6" y="154.9">R49</text>
<text x="317.6" y="155.4">C7</text>
<text x="47.4" y="156.1">R5</text>
<text x="83.1" y="159.3">+</text>
<text x="85.6" y="159.8" transform="rotate(-90 85.6 159.8)">V+</text>
<text x="182.3" y="160.6">OpR2</text>
<text x="224" y="157.5">Cfilter</text>
<text x="264.1" y="157.4">R36</text>
<text x="318" y="160.1">Cfilter</text>
<text x="182.9" y="162.5">R19</text>
<text x="276.3" y="163.2">OpR2</text>
<text x="276.8" y="165">R41</text>
<text x="47.3" y="182.2">RD</text>
<text x="47.4" y="184.1">R6</text>
<text x="83.1" y="187.2">+</text>
<text x="85.6" y="187.7" transform="rotate(-90 85.6 187.7)">V+</text>
<text x="317.6" y="204.9">C9</text>
<text x="317.9" y="209.6">Cdecouple</text>
<text x="326.6" y="204.9">C10</text>
<text x="326.8" y="209.6">Cdecouple</text>
<text x="335.5" y="204.9">C11</text>
<text x="335.7" y="209.6">Cdecouple</text>
<text x="344.3" y="204.9">C12</text>
<text x="344.6" y="209.6">Cdecouple</text>
<text x="353.2" y="204.9">C13</text>
<text x="353.5" y="209.6">Cdecouple</text>
<text x="47.3" y="211.4">RD</text>
<text x="47.4" y="213.3">R7</text>
<text x="240" y="214.7" transform="rotate(-90 240 214.7)">R29</text>
<text x="83.1" y="216.4">+</text>
<text x="85.6" y="216.9" transform="rotate(-90 85.6 216.9)">V+</text>
<text x="238.1" y="216.6" transform="rotate(-90 238.1 216.6)">FloorRef1</text>
<text x="255.8" y="225.3">+</text>
<text x="258.3" y="225.8" transform="rotate(-90 258.3 225.8)">V+</text>
<text x="192.4" y="233.7" transform="rotate(-90 192.4 233.7)">10K</text>
<text x="194.2" y="233.7" transform="rotate(-90 194.2 233.7)">R51</text>
<text x="176.2" y="237.3" transform="rotate(-90 176.2 237.3)">10uF</text>
<text x="180.9" y="236.4" transform="rotate(-90 180.9 236.4)">C14</text>
<text x="238.1" y="236.9" transform="rotate(-90 238.1 236.9)">FloorRef2</text>
<text x="240" y="235" transform="rotate(-90 240 235)">R30</text>
<text x="47.3" y="241.9">RD</text>
<text x="47.4" y="243.8">R8</text>
<text x="83.1" y="246.9">+</text>
<text x="85.6" y="247.4" transform="rotate(-90 85.6 247.4)">V+</text>
</g>
<g font-size="1.4" fill="#a00000">
<text x="78.4" y="41.7">3</text>
<text x="84.8" y="37.8" transform="rotate(-90 84.8 37.8)">4</text>
<text x="78.4" y="46.7">2</text>
<text x="96.1" y="44.2">1</text>
<text x="191.5" y="44.2" transform="rotate(-90 191.5 44.2)">4</text>
<text x="285.5" y="46.7" transform="rotate(-90 285.5 46.7)">4</text>
<text x="84.8" y="52.2" transform="rotate(-90 84.8 52.2)">11</text>
<text x="184.6" y="48">12</text>
<text x="184.6" y="53.1">13</text>
<text x="202.4" y="50.5">14</text>
<text x="278.6" y="50.5">12</text>
<text x="296.4" y="53.1">14</text>
<text x="191.5" y="58.6" transform="rotate(-90 191.5 58.6)">11</text>
<text x="278.6" y="55.6">13</text>
<text x="84.8" y="65.8" transform="rotate(-90 84.8 65.8)">4</text>
<text x="285.5" y="61.1" transform="rotate(-90 285.5 61.1)">11</text>
<text x="78.4" y="69.6">5</text>
<text x="78.4" y="74.7">6</text>
<text x="96.1" y="72.1">7</text>
<text x="190.2" y="77.2" transform="rotate(-90 190.2 77.2)">4</text>
<text x="84.8" y="80.2" transform="rotate(-90 84.8 80.2)">11</text>
<text x="183.8" y="81">3</text>
<text x="201.5" y="83.6">1</text>
<text x="277.7" y="83.6">3</text>
<text x="284.2" y="79.8" transform="rotate(-90 284.2 79.8)">4</text>
<text x="183.8" y="86.1">2</text>
<text x="277.7" y="88.6">2</text>
<text x="295.5" y="86.1">1</text>
<text x="84.8" y="95" transform="rotate(-90 84.8 95)">4</text>
<text x="190.2" y="91.6" transform="rotate(-90 190.2 91.6)">11</text>
<text x="284.2" y="94.1" transform="rotate(-90 284.2 94.1)">11</text>
<text x="78" y="98.8">10</text>
<text x="96.1" y="101.3">8</text>
<text x="78.4" y="103.9">9</text>
<text x="84.8" y="109.4" transform="rotate(-90 84.8 109.4)">11</text>
<text x="190.2" y="110.2" transform="rotate(-90 190.2 110.2)">4</text>
<text x="284.2" y="112.8" transform="rotate(-90 284.2 112.8)">4</text>
<text x="183.8" y="114">5</text>
<text x="183.8" y="119.1">6</text>
<text x="201.5" y="116.6">7</text>
<text x="277.7" y="116.6">5</text>
<text x="295.5" y="119.1">7</text>
<text x="84.8" y="125.5" transform="rotate(-90 84.8 125.5)">4</text>
<text x="190.2" y="124.6" transform="rotate(-90 190.2 124.6)">11</text>
<text x="277.7" y="121.7">6</text>
<text x="78" y="129.3">12</text>
<text x="95.7" y="131.8">14</text>
<text x="284.2" y="127.2" transform="rotate(-90 284.2 127.2)">11</text>
<text x="78" y="134.4">13</text>
<text x="84.8" y="139.9" transform="rotate(-90 84.8 139.9)">11</text>
<text x="190.2" y="143.3" transform="rotate(-90 190.2 143.3)">4</text>
<text x="183.4" y="147.1">10</text>
<text x="201.5" y="149.6">8</text>
<text x="277.3" y="149.6">10</text>
<text x="284.2" y="145.8" transform="rotate(-90 284.2 145.8)">4</text>
<text x="84.8" y="154.7" transform="rotate(-90 84.8 154.7)">4</text>
<text x="183.8" y="152.1">9</text>
<text x="277.7" y="154.7">9</text>
<text x="295.5" y="152.1">8</text>
<text x="78.4" y="158.5">3</text>
<text x="96.1" y="161">1</text>
<text x="190.2" y="157.6" transform="rotate(-90 190.2 157.6)">11</text>
<text x="284.2" y="160.2" transform="rotate(-90 284.2 160.2)">11</text>
<text x="78.4" y="163.6">2</text>
<text x="84.8" y="169.1" transform="rotate(-90 84.8 169.1)">11</text>
<text x="84.8" y="182.6" transform="rotate(-90 84.8 182.6)">4</text>
<text x="78.4" y="186.4">5</text>
<text x="78.4" y="191.5">6</text>
<text x="96.1" y="189">7</text>
<text x="84.8" y="197" transform="rotate(-90 84.8 197)">11</text>
<text x="78" y="215.6">10</text>
<text x="84.8" y="211.8" transform="rotate(-90 84.8 211.8)">4</text>
<text x="78.4" y="220.7">9</text>
<text x="96.1" y="218.2">8</text>
<text x="167.4" y="221.4" transform="rotate(-90 167.4 221.4)">S</text>
<text x="84.8" y="226.2" transform="rotate(-90 84.8 226.2)">11</text>
<text x="172.8" y="224.5">G</text>
<text x="167.4" y="229.1" transform="rotate(-90 167.4 229.1)">D</text>
<text x="84.8" y="242.3" transform="rotate(-90 84.8 242.3)">4</text>
<text x="78" y="246.1">12</text>
<text x="78" y="251.2">13</text>
<text x="95.7" y="248.7">14</text>
<text x="84.8" y="256.7" transform="rotate(-90 84.8 256.7)">11</text>
</g>
</svg>
